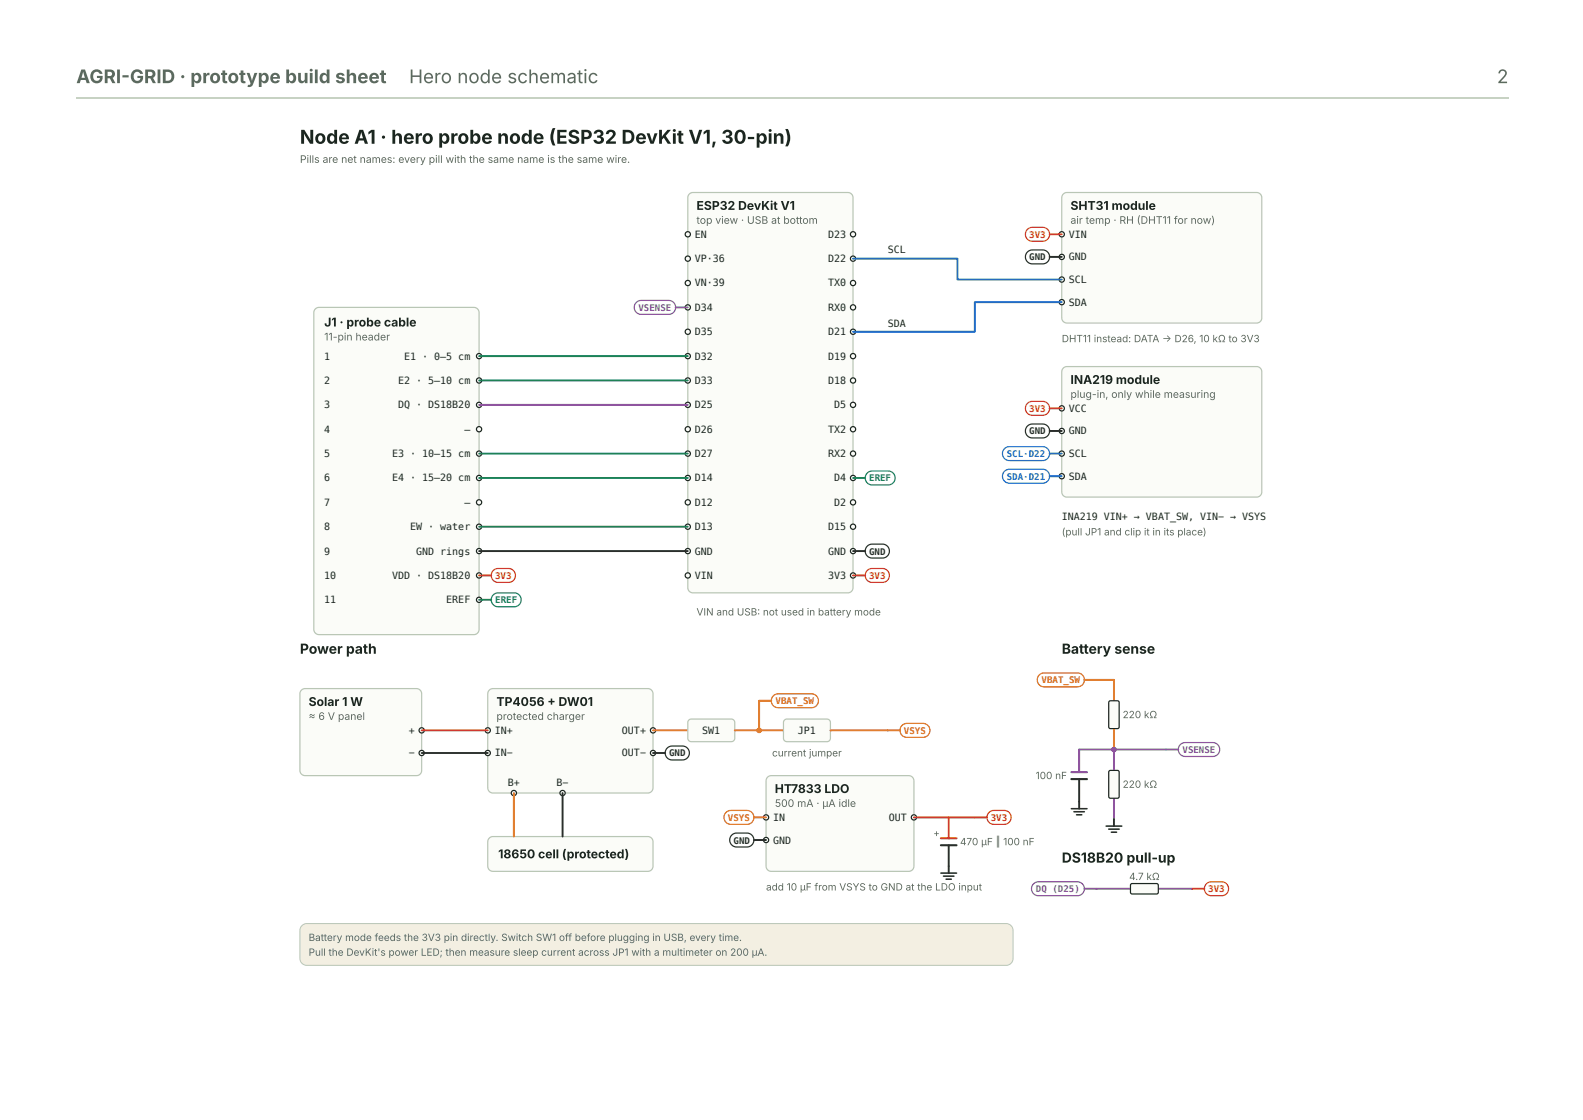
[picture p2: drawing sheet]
<svg xmlns="http://www.w3.org/2000/svg" width="297mm" height="210mm" viewBox="0 0 297 210" stroke-linecap="round" stroke-linejoin="round" font-family="sans-serif">
<path d="M14.3 18.4h269.1" fill="none" stroke="#c7d2c3" stroke-width=".26"/>
<path d="M129.5 36.4l.7-.3h29.1a.98 .98 0 0 1 .9 1v73.2a.98 .98 0 0 1-.9 1h-29.1a.98 .98 0 0 1-1-1v-73.2z" fill="#fbfcf8"/>
<path d="M129.5 36.4l.7-.3h29.1a.98 .98 0 0 1 .9 1v73.2a.98 .98 0 0 1-.9 1h-29.1a.98 .98 0 0 1-1-1v-73.2z" fill="none" stroke="#b9c6b5" stroke-width=".23"/>
<circle cx="129.2" cy="44" r=".49" fill="#fbfcf8"/>
<circle cx="129.2" cy="44" r=".49" fill="none" stroke="#1b2620" stroke-width=".23"/>
<circle cx="129.2" cy="48.5" r=".49" fill="#fbfcf8"/>
<circle cx="129.2" cy="48.5" r=".49" fill="none" stroke="#1b2620" stroke-width=".23"/>
<circle cx="129.2" cy="53.1" r=".49" fill="#fbfcf8"/>
<circle cx="129.2" cy="53.1" r=".49" fill="none" stroke="#1b2620" stroke-width=".23"/>
<circle cx="129.2" cy="57.7" r=".49" fill="#fbfcf8"/>
<circle cx="129.2" cy="57.7" r=".49" fill="none" stroke="#1b2620" stroke-width=".23"/>
<circle cx="129.2" cy="62.3" r=".49" fill="#fbfcf8"/>
<circle cx="129.2" cy="62.3" r=".49" fill="none" stroke="#1b2620" stroke-width=".23"/>
<circle cx="129.2" cy="66.8" r=".49" fill="#fbfcf8"/>
<circle cx="129.2" cy="66.8" r=".49" fill="none" stroke="#1b2620" stroke-width=".23"/>
<circle cx="129.2" cy="71.4" r=".49" fill="#fbfcf8"/>
<circle cx="129.2" cy="71.4" r=".49" fill="none" stroke="#1b2620" stroke-width=".23"/>
<circle cx="129.2" cy="76" r=".49" fill="#fbfcf8"/>
<circle cx="129.2" cy="76" r=".49" fill="none" stroke="#1b2620" stroke-width=".23"/>
<circle cx="129.2" cy="80.6" r=".49" fill="#fbfcf8"/>
<circle cx="129.2" cy="80.6" r=".49" fill="none" stroke="#1b2620" stroke-width=".23"/>
<circle cx="129.2" cy="85.1" r=".49" fill="#fbfcf8"/>
<circle cx="129.2" cy="85.1" r=".49" fill="none" stroke="#1b2620" stroke-width=".23"/>
<circle cx="129.2" cy="89.7" r=".49" fill="#fbfcf8"/>
<circle cx="129.2" cy="89.7" r=".49" fill="none" stroke="#1b2620" stroke-width=".23"/>
<circle cx="129.2" cy="94.3" r=".49" fill="#fbfcf8"/>
<circle cx="129.2" cy="94.3" r=".49" fill="none" stroke="#1b2620" stroke-width=".23"/>
<circle cx="129.2" cy="98.9" r=".49" fill="#fbfcf8"/>
<circle cx="129.2" cy="98.9" r=".49" fill="none" stroke="#1b2620" stroke-width=".23"/>
<circle cx="129.2" cy="103.4" r=".49" fill="#fbfcf8"/>
<circle cx="129.2" cy="103.4" r=".49" fill="none" stroke="#1b2620" stroke-width=".23"/>
<circle cx="129.2" cy="108" r=".49" fill="#fbfcf8"/>
<circle cx="129.2" cy="108" r=".49" fill="none" stroke="#1b2620" stroke-width=".23"/>
<circle cx="160.2" cy="44" r=".49" fill="#fbfcf8"/>
<circle cx="160.2" cy="44" r=".49" fill="none" stroke="#1b2620" stroke-width=".23"/>
<circle cx="160.2" cy="48.5" r=".49" fill="#fbfcf8"/>
<circle cx="160.2" cy="48.5" r=".49" fill="none" stroke="#1b2620" stroke-width=".23"/>
<circle cx="160.2" cy="53.1" r=".49" fill="#fbfcf8"/>
<circle cx="160.2" cy="53.1" r=".49" fill="none" stroke="#1b2620" stroke-width=".23"/>
<circle cx="160.2" cy="57.7" r=".49" fill="#fbfcf8"/>
<circle cx="160.2" cy="57.7" r=".49" fill="none" stroke="#1b2620" stroke-width=".23"/>
<circle cx="160.2" cy="62.3" r=".49" fill="#fbfcf8"/>
<circle cx="160.2" cy="62.3" r=".49" fill="none" stroke="#1b2620" stroke-width=".23"/>
<circle cx="160.2" cy="66.8" r=".49" fill="#fbfcf8"/>
<circle cx="160.2" cy="66.8" r=".49" fill="none" stroke="#1b2620" stroke-width=".23"/>
<circle cx="160.2" cy="71.4" r=".49" fill="#fbfcf8"/>
<circle cx="160.2" cy="71.4" r=".49" fill="none" stroke="#1b2620" stroke-width=".23"/>
<circle cx="160.2" cy="76" r=".49" fill="#fbfcf8"/>
<circle cx="160.2" cy="76" r=".49" fill="none" stroke="#1b2620" stroke-width=".23"/>
<circle cx="160.2" cy="80.6" r=".49" fill="#fbfcf8"/>
<circle cx="160.2" cy="80.6" r=".49" fill="none" stroke="#1b2620" stroke-width=".23"/>
<circle cx="160.2" cy="85.1" r=".49" fill="#fbfcf8"/>
<circle cx="160.2" cy="85.1" r=".49" fill="none" stroke="#1b2620" stroke-width=".23"/>
<circle cx="160.2" cy="89.7" r=".49" fill="#fbfcf8"/>
<circle cx="160.2" cy="89.7" r=".49" fill="none" stroke="#1b2620" stroke-width=".23"/>
<circle cx="160.2" cy="94.3" r=".49" fill="#fbfcf8"/>
<circle cx="160.2" cy="94.3" r=".49" fill="none" stroke="#1b2620" stroke-width=".23"/>
<circle cx="160.2" cy="98.9" r=".49" fill="#fbfcf8"/>
<circle cx="160.2" cy="98.9" r=".49" fill="none" stroke="#1b2620" stroke-width=".23"/>
<circle cx="160.2" cy="103.4" r=".49" fill="#fbfcf8"/>
<circle cx="160.2" cy="103.4" r=".49" fill="none" stroke="#1b2620" stroke-width=".23"/>
<circle cx="160.2" cy="108" r=".49" fill="#fbfcf8"/>
<circle cx="160.2" cy="108" r=".49" fill="none" stroke="#1b2620" stroke-width=".23"/>
<path d="M59.2 58l.7-.3h29.1a.98 .98 0 0 1 1 1v59.4a.98 .98 0 0 1-1 1h-29.1a.98 .98 0 0 1-1-1v-59.4z" fill="#fbfcf8"/>
<path d="M59.2 58l.7-.3h29.1a.98 .98 0 0 1 1 1v59.4a.98 .98 0 0 1-1 1h-29.1a.98 .98 0 0 1-1-1v-59.4z" fill="none" stroke="#b9c6b5" stroke-width=".23"/>
<circle cx="90" cy="66.8" r=".49" fill="#fbfcf8"/>
<circle cx="90" cy="66.8" r=".49" fill="none" stroke="#1b2620" stroke-width=".23"/>
<path d="M90 66.8h39.2" fill="none" stroke="#1f8a5a" stroke-width=".36"/>
<circle cx="90" cy="71.4" r=".49" fill="#fbfcf8"/>
<circle cx="90" cy="71.4" r=".49" fill="none" stroke="#1b2620" stroke-width=".23"/>
<path d="M90 71.4h39.2" fill="none" stroke="#1f8a5a" stroke-width=".36"/>
<circle cx="90" cy="76" r=".49" fill="#fbfcf8"/>
<circle cx="90" cy="76" r=".49" fill="none" stroke="#1b2620" stroke-width=".23"/>
<path d="M90 76h39.2" fill="none" stroke="#7a4fb0" stroke-width=".36"/>
<circle cx="90" cy="80.6" r=".49" fill="#fbfcf8"/>
<circle cx="90" cy="80.6" r=".49" fill="none" stroke="#1b2620" stroke-width=".23"/>
<circle cx="90" cy="85.1" r=".49" fill="#fbfcf8"/>
<circle cx="90" cy="85.1" r=".49" fill="none" stroke="#1b2620" stroke-width=".23"/>
<path d="M90 85.1h39.2" fill="none" stroke="#1f8a5a" stroke-width=".36"/>
<circle cx="90" cy="89.7" r=".49" fill="#fbfcf8"/>
<circle cx="90" cy="89.7" r=".49" fill="none" stroke="#1b2620" stroke-width=".23"/>
<path d="M90 89.7h39.2" fill="none" stroke="#1f8a5a" stroke-width=".36"/>
<circle cx="90" cy="94.3" r=".49" fill="#fbfcf8"/>
<circle cx="90" cy="94.3" r=".49" fill="none" stroke="#1b2620" stroke-width=".23"/>
<circle cx="90" cy="98.9" r=".49" fill="#fbfcf8"/>
<circle cx="90" cy="98.9" r=".49" fill="none" stroke="#1b2620" stroke-width=".23"/>
<path d="M90 98.9h39.2" fill="none" stroke="#1f8a5a" stroke-width=".36"/>
<circle cx="90" cy="103.4" r=".49" fill="#fbfcf8"/>
<circle cx="90" cy="103.4" r=".49" fill="none" stroke="#1b2620" stroke-width=".23"/>
<path d="M90 103.4h39.2" fill="none" stroke="#2a2a2a" stroke-width=".36"/>
<circle cx="90" cy="108" r=".49" fill="#fbfcf8"/>
<circle cx="90" cy="108" r=".49" fill="none" stroke="#1b2620" stroke-width=".23"/>
<circle cx="90" cy="112.6" r=".49" fill="#fbfcf8"/>
<circle cx="90" cy="112.6" r=".49" fill="none" stroke="#1b2620" stroke-width=".23"/>
<path d="M90 108h2.3M160.2 108h2.3" fill="none" stroke="#d0342c" stroke-width=".36"/>
<path d="M92.7 107.1l.7-.4h2.1a1.31 1.31 0 0 1 1.3 1.3 1.31 1.31 0 0 1-1.3 1.3h-1.9a1.31 1.31 0 0 1-1.2-.8 1.31 1.31 0 0 1 .3-1.4zM162.9 107.1l.8-.4h2.1a1.31 1.31 0 0 1 1.3 1.3 1.31 1.31 0 0 1-1.3 1.3h-2a1.31 1.31 0 0 1-1.2-.8 1.31 1.31 0 0 1 .3-1.4z" fill="none" stroke="#d0342c" stroke-width=".23"/>
<path d="M160.2 89.7h2.3M90 112.6h2.3" fill="none" stroke="#1f8a5a" stroke-width=".36"/>
<path d="M162.9 88.8l.8-.4h3.1a1.31 1.31 0 0 1 1.3 1.3 1.31 1.31 0 0 1-1.3 1.3h-3a1.31 1.31 0 0 1-1.2-.8 1.31 1.31 0 0 1 .3-1.4zM92.7 111.7l.7-.4h3.2a1.31 1.31 0 0 1 1.3 1.3 1.31 1.31 0 0 1-1.3 1.3h-3a1.31 1.31 0 0 1-1.2-.8 1.31 1.31 0 0 1 .3-1.4z" fill="none" stroke="#1f8a5a" stroke-width=".23"/>
<path d="M126.9 57.7h2.3" fill="none" stroke="#7a4fb0" stroke-width=".36"/>
<path d="M119.5 56.8l.4-.3 .5-.1h5.2a1.31 1.31 0 0 1 1.3 1.3 1.31 1.31 0 0 1-1.3 1.3h-5.2a1.31 1.31 0 0 1-1.2-.8 1.31 1.31 0 0 1 .3-1.4z" fill="none" stroke="#7a4fb0" stroke-width=".23"/>
<path d="M160.2 103.4h2.3" fill="none" stroke="#2a2a2a" stroke-width=".36"/>
<path d="M162.9 102.5l.8-.4h2.1a1.31 1.31 0 0 1 1.3 1.3 1.31 1.31 0 0 1-1.3 1.3h-2a1.31 1.31 0 0 1-1.2-.8 1.31 1.31 0 0 1 .3-1.4z" fill="none" stroke="#2a2a2a" stroke-width=".23"/>
<path d="M199.7 36.4l.7-.3h35.6a.98 .98 0 0 1 1 1v22.6a.98 .98 0 0 1-1 .9h-35.6a.98 .98 0 0 1-1-.9v-22.6z" fill="#fbfcf8"/>
<path d="M199.7 36.4l.7-.3h35.6a.98 .98 0 0 1 1 1v22.6a.98 .98 0 0 1-1 .9h-35.6a.98 .98 0 0 1-1-.9v-22.6z" fill="none" stroke="#b9c6b5" stroke-width=".23"/>
<circle cx="199.4" cy="44" r=".49" fill="#fbfcf8"/>
<circle cx="199.4" cy="44" r=".49" fill="none" stroke="#1b2620" stroke-width=".23"/>
<circle cx="199.4" cy="48.2" r=".49" fill="#fbfcf8"/>
<circle cx="199.4" cy="48.2" r=".49" fill="none" stroke="#1b2620" stroke-width=".23"/>
<circle cx="199.4" cy="52.5" r=".49" fill="#fbfcf8"/>
<circle cx="199.4" cy="52.5" r=".49" fill="none" stroke="#1b2620" stroke-width=".23"/>
<circle cx="199.4" cy="56.7" r=".49" fill="#fbfcf8"/>
<circle cx="199.4" cy="56.7" r=".49" fill="none" stroke="#1b2620" stroke-width=".23"/>
<path d="M199.7 69.1l.7-.3h35.6a.98 .98 0 0 1 1 1v22.5a.98 .98 0 0 1-1 1h-35.6a.98 .98 0 0 1-1-1v-22.5z" fill="#fbfcf8"/>
<path d="M199.7 69.1l.7-.3h35.6a.98 .98 0 0 1 1 1v22.5a.98 .98 0 0 1-1 1h-35.6a.98 .98 0 0 1-1-1v-22.5z" fill="none" stroke="#b9c6b5" stroke-width=".23"/>
<circle cx="199.4" cy="76.6" r=".49" fill="#fbfcf8"/>
<circle cx="199.4" cy="76.6" r=".49" fill="none" stroke="#1b2620" stroke-width=".23"/>
<circle cx="199.4" cy="80.9" r=".49" fill="#fbfcf8"/>
<circle cx="199.4" cy="80.9" r=".49" fill="none" stroke="#1b2620" stroke-width=".23"/>
<circle cx="199.4" cy="85.1" r=".49" fill="#fbfcf8"/>
<circle cx="199.4" cy="85.1" r=".49" fill="none" stroke="#1b2620" stroke-width=".23"/>
<circle cx="199.4" cy="89.4" r=".49" fill="#fbfcf8"/>
<circle cx="199.4" cy="89.4" r=".49" fill="none" stroke="#1b2620" stroke-width=".23"/>
<path d="M160.2 48.5h19.6v4h19.6M199.4 56.7h-16.3v5.6h-22.9M197.2 85.1h2.2M197.2 89.4h2.2" fill="none" stroke="#1f6fd0" stroke-width=".36"/>
<path d="M197.2 44h2.2M197.2 76.6h2.2" fill="none" stroke="#d0342c" stroke-width=".36"/>
<path d="M193 43.1l.7-.4h2.1a1.31 1.31 0 0 1 1.4 1.3 1.31 1.31 0 0 1-1.4 1.3h-1.9a1.31 1.31 0 0 1-1.2-.8 1.31 1.31 0 0 1 .3-1.4zM193 75.7l.7-.3 2.1-.1a1.31 1.31 0 0 1 1.4 1.3 1.31 1.31 0 0 1-1.4 1.4h-1.9a1.31 1.31 0 0 1-1.2-.9 1.31 1.31 0 0 1 .3-1.4z" fill="none" stroke="#d0342c" stroke-width=".23"/>
<path d="M197.2 48.2h2.2M197.2 80.9h2.2" fill="none" stroke="#2a2a2a" stroke-width=".36"/>
<path d="M193 47.3l.7-.4h2.1a1.31 1.31 0 0 1 1.4 1.3 1.31 1.31 0 0 1-1.4 1.3h-1.9a1.31 1.31 0 0 1-1.2-.8 1.31 1.31 0 0 1 .3-1.4zM193 80l.7-.4h2.1a1.31 1.31 0 0 1 1.4 1.3 1.31 1.31 0 0 1-1.4 1.3h-1.9a1.31 1.31 0 0 1-1.2-.8 1.31 1.31 0 0 1 .3-1.4z" fill="none" stroke="#2a2a2a" stroke-width=".23"/>
<path d="M188.7 84.2l.4-.3 .5-.1h6.2a1.31 1.31 0 0 1 1.4 1.3 1.31 1.31 0 0 1-1.4 1.3h-6.2a1.31 1.31 0 0 1-1.2-.8 1.31 1.31 0 0 1 .3-1.4zM188.7 88.5l.4-.3 .5-.1h6.2a1.31 1.31 0 0 1 1.4 1.3 1.31 1.31 0 0 1-1.4 1.3h-6.2a1.31 1.31 0 0 1-1.2-.8 1.31 1.31 0 0 1 .3-1.4z" fill="none" stroke="#1f6fd0" stroke-width=".23"/>
<path d="M56.6 129.5l.7-.2h20.9a.98 .98 0 0 1 1 .9v14.4a.98 .98 0 0 1-1 1h-20.9a.98 .98 0 0 1-1-1v-14.4z" fill="#fbfcf8"/>
<path d="M56.6 129.5l.7-.2h20.9a.98 .98 0 0 1 1 .9v14.4a.98 .98 0 0 1-1 1h-20.9a.98 .98 0 0 1-1-1v-14.4z" fill="none" stroke="#b9c6b5" stroke-width=".23"/>
<circle cx="79.2" cy="137.1" r=".49" fill="#fbfcf8"/>
<circle cx="79.2" cy="137.1" r=".49" fill="none" stroke="#1b2620" stroke-width=".23"/>
<circle cx="79.2" cy="141.3" r=".49" fill="#fbfcf8"/>
<circle cx="79.2" cy="141.3" r=".49" fill="none" stroke="#1b2620" stroke-width=".23"/>
<path d="M91.9 129.5l.7-.2h29.1a.98 .98 0 0 1 1 .9v17.7a.98 .98 0 0 1-1 1h-29.1a.98 .98 0 0 1-1-1v-17.7z" fill="#fbfcf8"/>
<path d="M91.9 129.5l.7-.2h29.1a.98 .98 0 0 1 1 .9v17.7a.98 .98 0 0 1-1 1h-29.1a.98 .98 0 0 1-1-1v-17.7z" fill="none" stroke="#b9c6b5" stroke-width=".23"/>
<circle cx="91.6" cy="137.1" r=".49" fill="#fbfcf8"/>
<circle cx="91.6" cy="137.1" r=".49" fill="none" stroke="#1b2620" stroke-width=".23"/>
<circle cx="91.6" cy="141.3" r=".49" fill="#fbfcf8"/>
<circle cx="91.6" cy="141.3" r=".49" fill="none" stroke="#1b2620" stroke-width=".23"/>
<circle cx="122.7" cy="137.1" r=".49" fill="#fbfcf8"/>
<circle cx="122.7" cy="137.1" r=".49" fill="none" stroke="#1b2620" stroke-width=".23"/>
<circle cx="122.7" cy="141.3" r=".49" fill="#fbfcf8"/>
<circle cx="122.7" cy="141.3" r=".49" fill="none" stroke="#1b2620" stroke-width=".23"/>
<circle cx="96.5" cy="148.9" r=".49" fill="#fbfcf8"/>
<circle cx="96.5" cy="148.9" r=".49" fill="none" stroke="#1b2620" stroke-width=".23"/>
<circle cx="105.7" cy="148.9" r=".49" fill="#fbfcf8"/>
<circle cx="105.7" cy="148.9" r=".49" fill="none" stroke="#1b2620" stroke-width=".23"/>
<path d="M79.2 137.1h12.4" fill="none" stroke="#d0342c" stroke-width=".36"/>
<path d="M79.2 141.3h12.4" fill="none" stroke="#2a2a2a" stroke-width=".36"/>
<path d="M91.9 157.3l.7-.3h29.1a.98 .98 0 0 1 1 1v4.6a.98 .98 0 0 1-1 1h-29.1a.98 .98 0 0 1-1-1v-4.6z" fill="#fbfcf8"/>
<path d="M91.9 157.3l.7-.3h29.1a.98 .98 0 0 1 1 1v4.6a.98 .98 0 0 1-1 1h-29.1a.98 .98 0 0 1-1-1v-4.6z" fill="none" stroke="#b9c6b5" stroke-width=".23"/>
<path d="M122.7 137.1h6.5M96.5 148.9v8.1" fill="none" stroke="#e07a10" stroke-width=".36"/>
<path d="M105.7 148.9v8.1" fill="none" stroke="#2a2a2a" stroke-width=".36"/>
<path d="M129.4 135.2l.4-.2h7.6a.65 .65 0 0 1 .6 .6v3a.65 .65 0 0 1-.6 .6h-7.6a.65 .65 0 0 1-.6-.6v-3z" fill="#fbfcf8"/>
<path d="M129.4 135.2l.4-.2h7.6a.65 .65 0 0 1 .6 .6v3a.65 .65 0 0 1-.6 .6h-7.6a.65 .65 0 0 1-.6-.6v-3z" fill="none" stroke="#b9c6b5" stroke-width=".23"/>
<path d="M138 137.1h9.2" fill="none" stroke="#e07a10" stroke-width=".36"/>
<circle cx="142.6" cy="137.1" r=".52" fill="#e07a10"/>
<path d="M144.9 131.5h-2.3v5.6" fill="none" stroke="#e07a10" stroke-width=".36"/>
<path d="M145.3 130.6l.4-.3 .5-.1h6.2a1.31 1.31 0 0 1 1.3 1.3 1.31 1.31 0 0 1-1.3 1.3h-6.2a1.31 1.31 0 0 1-1.2-.8 1.31 1.31 0 0 1 .3-1.4z" fill="none" stroke="#e07a10" stroke-width=".23"/>
<path d="M147.4 135.2l.4-.2h7.5a.65 .65 0 0 1 .7 .6v3a.65 .65 0 0 1-.7 .6h-7.5a.65 .65 0 0 1-.6-.6v-3z" fill="#fbfcf8"/>
<path d="M147.4 135.2l.4-.2h7.5a.65 .65 0 0 1 .7 .6v3a.65 .65 0 0 1-.7 .6h-7.5a.65 .65 0 0 1-.6-.6v-3z" fill="none" stroke="#b9c6b5" stroke-width=".23"/>
<path d="M156 137.1h13.1" fill="none" stroke="#e07a10" stroke-width=".36"/>
<path d="M169.4 136.2l.8-.4h3.2a1.31 1.31 0 0 1 1.3 1.3 1.31 1.31 0 0 1-1.3 1.3h-3a1.31 1.31 0 0 1-1.2-.8 1.31 1.31 0 0 1 .2-1.4z" fill="none" stroke="#e07a10" stroke-width=".23"/>
<path d="M122.7 141.3h2.2" fill="none" stroke="#2a2a2a" stroke-width=".36"/>
<path d="M125.3 140.4l.8-.4h2.1a1.31 1.31 0 0 1 1.3 1.3 1.31 1.31 0 0 1-1.3 1.3h-1.9a1.31 1.31 0 0 1-1.3-.8 1.31 1.31 0 0 1 .3-1.4z" fill="none" stroke="#2a2a2a" stroke-width=".23"/>
<path d="M144.2 145.9l.7-.3h25.8a.98 .98 0 0 1 1 1v16a.98 .98 0 0 1-1 1h-25.8a.98 .98 0 0 1-1-1v-16z" fill="#fbfcf8"/>
<path d="M144.2 145.9l.7-.3h25.8a.98 .98 0 0 1 1 1v16a.98 .98 0 0 1-1 1h-25.8a.98 .98 0 0 1-1-1v-16z" fill="none" stroke="#b9c6b5" stroke-width=".23"/>
<circle cx="143.9" cy="153.4" r=".49" fill="#fbfcf8"/>
<circle cx="143.9" cy="153.4" r=".49" fill="none" stroke="#1b2620" stroke-width=".23"/>
<circle cx="143.9" cy="157.7" r=".49" fill="#fbfcf8"/>
<circle cx="143.9" cy="157.7" r=".49" fill="none" stroke="#1b2620" stroke-width=".23"/>
<circle cx="171.7" cy="153.4" r=".49" fill="#fbfcf8"/>
<circle cx="171.7" cy="153.4" r=".49" fill="none" stroke="#1b2620" stroke-width=".23"/>
<path d="M203.7 127.6h5.5v3.9M209.2 136.8v3.9M141.6 153.4h2.3" fill="none" stroke="#e07a10" stroke-width=".36"/>
<path d="M195.2 126.7l.4-.3 .5-.1h6.3a1.31 1.31 0 0 1 1.3 1.3 1.31 1.31 0 0 1-1.3 1.3h-6.3a1.31 1.31 0 0 1-1.2-.8 1.31 1.31 0 0 1 .3-1.4zM136.4 152.5l.7-.4h3.2a1.31 1.31 0 0 1 1.3 1.3 1.31 1.31 0 0 1-1.3 1.3h-3a1.31 1.31 0 0 1-1.2-.8 1.31 1.31 0 0 1 .3-1.4z" fill="none" stroke="#e07a10" stroke-width=".23"/>
<path d="M141.6 157.7h2.3M178.2 158.7v5.2" fill="none" stroke="#2a2a2a" stroke-width=".36"/>
<path d="M137.5 156.8l.7-.4h2.1a1.31 1.31 0 0 1 1.3 1.3 1.31 1.31 0 0 1-1.3 1.3h-1.9a1.31 1.31 0 0 1-1.2-.8 1.31 1.31 0 0 1 .3-1.4z" fill="none" stroke="#2a2a2a" stroke-width=".23"/>
<path d="M171.7 153.4h13.7M178.2 153.4v3.9" fill="none" stroke="#d0342c" stroke-width=".36"/>
<path d="M176.7 157.3h3" fill="none" stroke="#d0342c" stroke-width=".39"/>
<path d="M176.7 158.7h3" fill="none" stroke="#2a2a2a" stroke-width=".39"/>
<path d="M176.7 163.9h3M177.2 164.5h2M177.7 165h1" fill="none" stroke="#2a2a2a" stroke-width=".29"/>
<path d="M185.8 152.5l.7-.4h2.1a1.31 1.31 0 0 1 1.3 1.3 1.31 1.31 0 0 1-1.3 1.3h-1.9a1.31 1.31 0 0 1-1.2-.8 1.31 1.31 0 0 1 .3-1.4z" fill="none" stroke="#d0342c" stroke-width=".23"/>
<path d="M208.4 131.6l1.5-.1 .3 .2v4.7l-.2 .3-1.4 .1-.3-.2z" fill="#fbfcf8"/>
<path d="M208.4 131.6l1.5-.1 .3 .2v4.7l-.2 .3-1.4 .1-.3-.2z" fill="none" stroke="#1b2620" stroke-width=".23"/>
<circle cx="209.2" cy="140.7" r=".52" fill="#7a4fb0"/>
<path d="M209.2 149.8v4M221.3 140.7h-12.1v3.9" fill="none" stroke="#7a4fb0" stroke-width=".36"/>
<path d="M221.7 139.8l.4-.3 .5-.1h5.2a1.31 1.31 0 0 1 1.3 1.3 1.31 1.31 0 0 1-1.3 1.3h-5.2a1.31 1.31 0 0 1-1.2-.8 1.31 1.31 0 0 1 .3-1.4z" fill="none" stroke="#7a4fb0" stroke-width=".23"/>
<path d="M208.4 144.7l1.5-.1 .3 .2v4.7l-.2 .3h-1.4l-.3-.2z" fill="#fbfcf8"/>
<path d="M208.4 144.7l1.5-.1 .3 .2v4.7l-.2 .3h-1.4l-.3-.2z" fill="none" stroke="#1b2620" stroke-width=".23"/>
<path d="M202.7 146.2v5.6M209.2 153.8v1.3" fill="none" stroke="#2a2a2a" stroke-width=".36"/>
<path d="M201.2 151.8h3M201.7 152.4h2M202.2 152.9h1M207.8 155.1h2.9M208.3 155.6h1.9M208.8 156.2h.9" fill="none" stroke="#2a2a2a" stroke-width=".29"/>
<path d="M209.2 140.7h-6.5v4.2M203.7 166.8h8.6M217.6 166.8h6.3" fill="none" stroke="#7a4fb0" stroke-width=".36"/>
<path d="M201.2 144.9h3" fill="none" stroke="#7a4fb0" stroke-width=".39"/>
<path d="M201.2 146.2h3" fill="none" stroke="#2a2a2a" stroke-width=".39"/>
<path d="M194.1 165.9l.5-.3 .5-.1h7.3a1.31 1.31 0 0 1 1.3 1.3 1.31 1.31 0 0 1-1.3 1.3h-7.3a1.31 1.31 0 0 1-1.2-.8 1.31 1.31 0 0 1 .2-1.4z" fill="none" stroke="#7a4fb0" stroke-width=".23"/>
<path d="M212.4 165.9h5l.2 .3v1.4l-.4 .2h-4.7l-.2-.3z" fill="#fbfcf8"/>
<path d="M212.4 165.9h5l.2 .3v1.4l-.4 .2h-4.7l-.2-.3z" fill="none" stroke="#1b2620" stroke-width=".23"/>
<path d="M223.9 166.8h2.3" fill="none" stroke="#d0342c" stroke-width=".36"/>
<path d="M226.6 165.9l.8-.4h2.1a1.31 1.31 0 0 1 1.3 1.3 1.31 1.31 0 0 1-1.3 1.3h-2a1.31 1.31 0 0 1-1.2-.8 1.31 1.31 0 0 1 .3-1.4z" fill="none" stroke="#d0342c" stroke-width=".23"/>
<path d="M56.7 173.7l.4-.2 .5-.1h131.4a1.31 1.31 0 0 1 1.3 1.3v5.2a1.31 1.31 0 0 1-1.3 1.3h-131.4a1.31 1.31 0 0 1-1.3-1.3v-5.2l.1-.5z" fill="#f3efe2"/>
<path d="M56.7 173.7l.4-.2 .5-.1h131.4a1.31 1.31 0 0 1 1.3 1.3v5.2a1.31 1.31 0 0 1-1.3 1.3h-131.4a1.31 1.31 0 0 1-1.3-1.3v-5.2l.1-.5z" fill="none" stroke="#b9c6b5" stroke-width=".19"/>
<text font-size="3.6" fill="#1b2620" x="56.3" y="27">Node A1 · hero probe node (ESP32 DevKit V1, 30-pin)</text>
<g font-size="3.5" fill="#5b6a5f">
<text x="14.3" y="15.6">AGRI-GRID · prototype build sheet</text>
<text x="76.8" y="15.6">Hero node schematic</text>
<text x="281.2" y="15.6">2</text>
</g>
<g font-size="2.6" fill="#1b2620">
<text x="56.3" y="122.7">Power path</text>
<text x="199.4" y="122.7">Battery sense</text>
<text x="199.4" y="161.9">DS18B20 pull-up</text>
</g>
<g font-size="2.3" fill="#1b2620">
<text x="130.8" y="39.4">ESP32 DevKit V1</text>
<text x="201.1" y="39.4">SHT31 module</text>
<text x="60.9" y="61.3">J1 · probe cable</text>
<text x="201.1" y="72.1">INA219 module</text>
<text x="58" y="132.5">Solar 1 W</text>
<text x="93.3" y="132.5">TP4056 + DW01</text>
<text x="145.5" y="148.9">HT7833 LDO</text>
<text x="93.6" y="161.1">18650 cell (protected)</text>
</g>
<g font-size="2" fill="#5b6a5f">
<text x="56.3" y="30.6">Pills are net names: every pill with the same name is the same wire.</text>
<text x="130.8" y="42">top view · USB at bottom</text>
<text x="201.1" y="42">air temp · RH (DHT11 for now)</text>
<text x="60.9" y="63.9">11-pin header</text>
<text x="201.1" y="74.7">plug-in, only while measuring</text>
<text x="58" y="135.1">≈ 6 V panel</text>
<text x="93.3" y="135.1">protected charger</text>
<text x="145.5" y="151.5">500 mA · µA idle</text>
</g>
<g font-size="1.9" fill="#1b2620">
<text x="130.5" y="44.6">EN</text>
<text x="155.5" y="44.6">D23</text>
<text x="166.8" y="47.6">SCL</text>
<text x="200.7" y="44.6">VIN</text>
<text x="130.5" y="49.2">VP·36</text>
<text x="130.5" y="53.8">VN·39</text>
<text x="155.5" y="49.2">D22</text>
<text x="155.5" y="53.8">TX0</text>
<text x="200.7" y="48.9">GND</text>
<text x="200.7" y="53.1">SCL</text>
<text x="130.5" y="58.3">D34</text>
<text x="155.5" y="58.3">RX0</text>
<text x="200.7" y="57.4">SDA</text>
<text x="130.5" y="62.9">D35</text>
<text x="155.5" y="62.9">D21</text>
<text x="166.8" y="61.3">SDA</text>
<text x="60.9" y="67.5">1</text>
<text x="75.9" y="67.5">E1 · 0–5 cm</text>
<text x="130.5" y="67.5">D32</text>
<text x="155.5" y="67.5">D19</text>
<text x="60.9" y="72.1">2</text>
<text x="60.9" y="76.6">3</text>
<text x="74.8" y="72.1">E2 · 5–10 cm</text>
<text x="74.8" y="76.6">DQ · DS18B20</text>
<text x="130.5" y="72.1">D33</text>
<text x="130.5" y="76.6">D25</text>
<text x="155.5" y="72.1">D18</text>
<text x="156.7" y="76.6">D5</text>
<text x="200.7" y="77.3">VCC</text>
<text x="60.9" y="81.2">4</text>
<text x="87.2" y="81.2">—</text>
<text x="130.5" y="81.2">D26</text>
<text x="155.5" y="81.2">TX2</text>
<text x="200.7" y="81.5">GND</text>
<text x="60.9" y="85.8">5</text>
<text x="73.7" y="85.8">E3 · 10–15 cm</text>
<text x="130.5" y="85.8">D27</text>
<text x="155.5" y="85.8">RX2</text>
<text x="200.7" y="85.8">SCL</text>
<text x="60.9" y="90.4">6</text>
<text x="60.9" y="94.9">7</text>
<text x="73.7" y="90.4">E4 · 15–20 cm</text>
<text x="87.2" y="94.9">—</text>
<text x="130.5" y="90.4">D14</text>
<text x="130.5" y="94.9">D12</text>
<text x="156.7" y="90.4">D4</text>
<text x="156.7" y="94.9">D2</text>
<text x="200.7" y="90">SDA</text>
<text x="60.9" y="99.5">8</text>
<text x="77.1" y="99.5">EW · water</text>
<text x="130.5" y="99.5">D13</text>
<text x="155.5" y="99.5">D15</text>
<text x="199.4" y="97.6">INA219 VIN+ → VBAT_SW, VIN− → VSYS</text>
<text x="60.9" y="104.1">9</text>
<text x="78.2" y="104.1">GND rings</text>
<text x="130.5" y="104.1">GND</text>
<text x="155.5" y="104.1">GND</text>
<text x="60.9" y="108.7">10</text>
<text x="60.9" y="113.2">11</text>
<text x="73.7" y="108.7">VDD · DS18B20</text>
<text x="83.8" y="113.2">EREF</text>
<text x="130.5" y="108.7">VIN</text>
<text x="155.5" y="108.7">3V3</text>
<text x="76.8" y="137.7">+</text>
<text x="92.9" y="137.7">IN+</text>
<text x="116.8" y="137.7">OUT+</text>
<text x="131.9" y="137.7">SW1</text>
<text x="149.9" y="137.7">JP1</text>
<text x="76.8" y="142">−</text>
<text x="92.9" y="142">IN−</text>
<text x="116.8" y="142">OUT−</text>
<text x="95.4" y="147.5">B+</text>
<text x="104.5" y="147.5">B−</text>
<text x="145.2" y="154.1">IN</text>
<text x="167" y="154.1">OUT</text>
<text x="145.2" y="158.3">GND</text>
</g>
<g font-size="1.9" fill="#5b6a5f">
<text x="199.4" y="64.2">DHT11 instead: DATA → D26, 10 kΩ to 3V3</text>
<text x="199.4" y="100.5">(pull JP1 and clip it in its place)</text>
<text x="130.8" y="115.5">VIN and USB: not used in battery mode</text>
<text x="210.9" y="134.8">220 kΩ</text>
<text x="145" y="142">current jumper</text>
<text x="194.5" y="146.2">100 nF</text>
<text x="210.9" y="147.9">220 kΩ</text>
<text x="175.3" y="157">+</text>
<text x="180.3" y="158.7">470 µF ‖ 100 nF</text>
<text x="143.9" y="167.2">add 10 µF from VSYS to GND at the LDO input</text>
<text x="212.1" y="165.2">4.7 kΩ</text>
<text x="58" y="176.6">Battery mode feeds the 3V3 pin directly. Switch SW1 off before plugging in USB, every time.</text>
<text x="58" y="179.4">Pull the DevKit's power LED; then measure sleep current across JP1 with a multimeter on 200 µA.</text>
</g>
<g font-size="1.7" fill="#d0342c">
<text x="193.3" y="44.6">3V3</text>
<text x="193.3" y="77.3">3V3</text>
<text x="93" y="108.7">3V3</text>
<text x="163.2" y="108.7">3V3</text>
<text x="186.1" y="154.1">3V3</text>
<text x="227" y="167.5">3V3</text>
</g>
<g font-size="1.7" fill="#2a2a2a">
<text x="193.3" y="48.9">GND</text>
<text x="193.3" y="81.5">GND</text>
<text x="163.2" y="104.1">GND</text>
<text x="125.7" y="142">GND</text>
<text x="137.8" y="158.3">GND</text>
</g>
<g font-size="1.7" fill="#7a4fb0">
<text x="119.9" y="58.3">VSENSE</text>
<text x="222.1" y="141.3">VSENSE</text>
<text x="194.6" y="167.5">DQ (D25)</text>
</g>
<g font-size="1.7" fill="#1f6fd0">
<text x="189.1" y="85.8">SCL·D22</text>
<text x="189.1" y="90">SDA·D21</text>
</g>
<g font-size="1.7" fill="#1f8a5a">
<text x="163.3" y="90.4">EREF</text>
<text x="93" y="113.2">EREF</text>
</g>
<g font-size="1.7" fill="#e07a10">
<text x="195.7" y="128.3">VBAT_SW</text>
<text x="145.7" y="132.2">VBAT_SW</text>
<text x="169.8" y="137.7">VSYS</text>
<text x="136.7" y="154.1">VSYS</text>
</g>
</svg>
